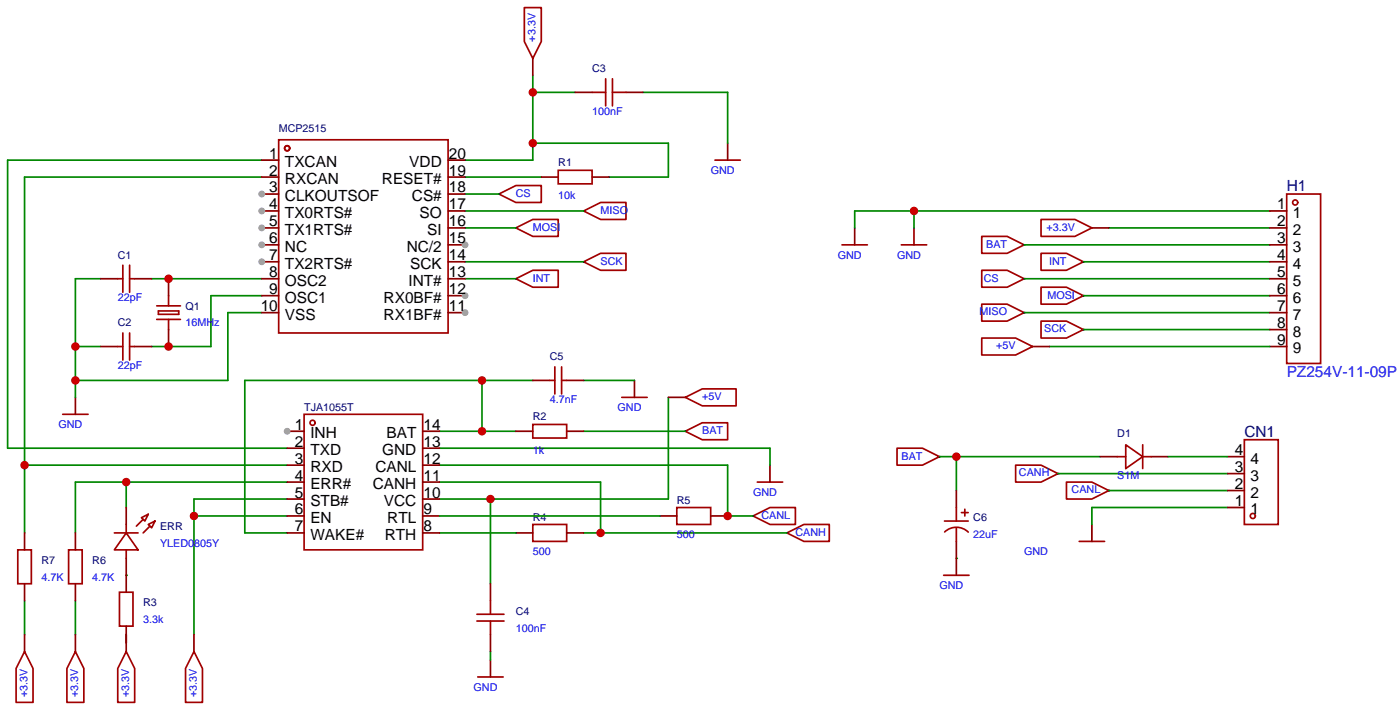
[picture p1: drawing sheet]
<svg xmlns="http://www.w3.org/2000/svg" width="210mm" height="106mm" viewBox="0 0 210 106" stroke-linecap="round" stroke-linejoin="round" font-family="sans-serif">
<g fill="none" stroke="#a10000" stroke-width=".25">
<path d="M74.8 29.1l2.5-1.3h3.9v2.6h-3.9zM77.3 34.2l2.6-1.3h3.8v2.5h-3.8zM87.5 39.2l2.5-1.2h3.9v2.5h-3.9zM87.5 31.6l2.5-1.2h3.9v2.5h-3.9zM107.2 24h3.8M126.2 36.7h3.8M135.1 36.7h3.8M147.2 35.4h3.8l2.5 1.3-2.5 1.3h-3.8zM156.1 38h3.8l2.5 1.2-2.5 1.3h-3.8zM77.3 41.8l2.6-1.3h3.8v2.6h-3.8zM93.2 59.6h3.8M147.2 45.6h3.8l2.5 1.3-2.5 1.2h-3.8z"/>
<path d="M147.2 40.5h3.8l2.5 1.3-2.5 1.3h-3.8zM156.1 48.1h3.8l2.5 1.3-2.5 1.3h-3.8zM156.1 43.1h3.8l2.5 1.2-2.5 1.3h-3.8zM9.4 62.1h3.8M102.7 64.6l2.6-1.2h3.8v2.5h-3.8zM112.9 77.3l2.5-1.2h3.9v2.5h-3.9zM113.5 72.3h3.8M118 79.9l2.5-1.3h3.8v2.6h-3.8zM134.5 67.2h3.8l2.5 1.3-2.5 1.2h-3.8zM152.3 69.7h3.8l2.5 1.3-2.5 1.3h-3.8zM159.9 72.3h3.8l2.5 1.2-2.5 1.3h-3.8zM141.5 86.2h3.8"/>
<path d="M161.8 81.2h3.8M71.6 101.5h3.8"/>
</g>
<g fill="none" stroke="#870000" stroke-width=".25">
<path d="M74.8 29.1h.1M77.3 34.2h.1M87.5 39.2h.1M87.5 31.6h.1M109.1 21.5v2.5M128.1 34.2v2.5M137 34.2v2.5M153.5 36.7h.1M162.4 39.2h.1M11.3 59.6v2.5M77.3 41.8h.1M95.1 57v2.6"/>
<path d="M153.5 46.9h.1M153.5 41.8h.1M162.4 49.4h.1M162.4 44.3h.1M102.7 64.6h.1M112.9 77.3h.1M115.4 69.7v2.6M118 79.9h.1M140.8 68.5h.1M158.6 71h.1M163.7 78.6v2.6M166.2 73.5h.1"/>
<path d="M73.5 98.9v2.6M143.4 83.7v2.5"/>
</g>
<path d="M39.2 24h-38.1v43.2h42M39.2 26.5h-35.5v53.4M3.7 69.7h39.4" fill="none" stroke="#008700" stroke-width=".25"/>
<circle cx="3.7" cy="69.7" r=".63" fill="#c00"/>
<path d="M11.3 51.9h3.8M15.1 41.8h-3.8v17.8M22.7 41.8h16.5M39.2 44.3h-7.6v7.6h-8.9M39.2 46.9h-5v10.1h-22.9" fill="none" stroke="#008700" stroke-width=".25"/>
<g fill="#c00">
<circle cx="11.3" cy="51.9" r=".63"/>
<circle cx="11.3" cy="57" r=".63"/>
</g>
<path d="M96.4 13.8h12.7v7.7M87.5 57h7.6M100.2 59.6v15.2h-34.3M65.9 67.2h49.5v2.5M73.5 74.8v12.7M184 76.1h-20.3v2.5M73.5 97.7v1.2M143.4 83.7h.1" fill="none" stroke="#008700" stroke-width=".25"/>
<circle cx="73.5" cy="74.8" r=".63" fill="#c00"/>
<path d="M79.9 11.3v12.7h-10.2M79.9 13.8h6.3M79.9 21.5h20.3v5h-8.9" fill="none" stroke="#008700" stroke-width=".25"/>
<g fill="#c00">
<circle cx="79.9" cy="21.5" r=".63"/>
<circle cx="79.9" cy="13.8" r=".63"/>
</g>
<path d="M29.1 77.3h14M43.1 74.8h-14v20.3" fill="none" stroke="#008700" stroke-width=".25"/>
<circle cx="29.1" cy="77.3" r=".63" fill="#c00"/>
<path d="M69.7 26.5h11.5M72.3 57v7.6M79.9 57h-43.2v22.9h6.4M65.9 64.6h11.4M3.7 90v5.1M11.3 90v5.1" fill="none" stroke="#008700" stroke-width=".25"/>
<g fill="#c00">
<circle cx="72.3" cy="57" r=".63"/>
<circle cx="72.3" cy="64.6" r=".63"/>
</g>
<path d="M153.5 36.7h36.9M87.5 64.6h15.2M140.8 68.5h24.2M143.4 68.5v5" fill="none" stroke="#008700" stroke-width=".25"/>
<circle cx="143.4" cy="68.5" r=".63" fill="#c00"/>
<path d="M65.9 72.3h24.1v7.6M87.5 79.9h30.5" fill="none" stroke="#008700" stroke-width=".25"/>
<circle cx="90" cy="79.9" r=".63" fill="#c00"/>
<path d="M69.7 39.2h17.8M69.7 34.2h7.6M69.7 31.6h17.8M69.7 29.1h5.1M69.7 41.8h7.6M153.5 41.8h36.9M153.5 46.9h36.9M18.9 72.3v3.8M43.1 72.3h-31.8v7.6M65.9 69.7h43.2v7.6h3.8" fill="none" stroke="#008700" stroke-width=".25"/>
<circle cx="18.9" cy="72.3" r=".63" fill="#c00"/>
<path d="M137 31.6v2.6M190.4 31.6h-62.3v2.6M18.9 86.2h.1" fill="none" stroke="#008700" stroke-width=".25"/>
<circle cx="137" cy="31.6" r=".63" fill="#c00"/>
<path d="M162.4 39.2h28M166.2 34.2h24.2M162.4 49.4h28M162.4 44.3h28M158.6 71h25.4M166.2 73.5h17.8" fill="none" stroke="#008700" stroke-width=".25"/>
<g fill="none" stroke="#a10000" stroke-width=".25">
<path d="M41.8 21h25.4v28.9h-25.4zM186.6 65.9h5v12.7h-5z"/>
<circle cx="43.1" cy="22.2" r=".38"/>
<circle cx="187.8" cy="77.3" r=".38"/>
</g>
<path d="M39.2 24h2.6M39.2 26.5h2.6M39.2 29.1h2.6M184 76.1h2.6M184 73.5h2.6M184 71h2.6M184 68.5h2.6" fill="none" stroke="#870000" stroke-width=".25"/>
<circle cx="39.2" cy="29.1" r=".51" fill="#999"/>
<path d="M39.2 31.6h2.6" fill="none" stroke="#870000" stroke-width=".25"/>
<circle cx="39.2" cy="31.6" r=".51" fill="#999"/>
<path d="M39.2 34.2h2.6" fill="none" stroke="#870000" stroke-width=".25"/>
<circle cx="39.2" cy="34.2" r=".51" fill="#999"/>
<path d="M39.2 36.7h2.6" fill="none" stroke="#870000" stroke-width=".25"/>
<circle cx="39.2" cy="36.7" r=".51" fill="#999"/>
<path d="M39.2 39.2h2.6" fill="none" stroke="#870000" stroke-width=".25"/>
<circle cx="39.2" cy="39.2" r=".51" fill="#999"/>
<path d="M39.2 41.8h2.6M39.2 44.3h2.6M39.2 46.9h2.6M67.2 46.9h2.5" fill="none" stroke="#870000" stroke-width=".25"/>
<circle cx="69.7" cy="46.9" r=".51" fill="#999"/>
<path d="M67.2 44.3h2.5" fill="none" stroke="#870000" stroke-width=".25"/>
<circle cx="69.7" cy="44.3" r=".51" fill="#999"/>
<path d="M67.2 39.2h2.5M67.2 36.7h2.5M67.2 41.8h2.5" fill="none" stroke="#870000" stroke-width=".25"/>
<circle cx="69.7" cy="36.7" r=".51" fill="#999"/>
<g fill="none" stroke="#870000" stroke-width=".25">
<path d="M86.2 13.8h2.6M93.9 13.8h2.5M67.2 34.2h2.5M67.2 31.6h2.5M67.2 29.1h2.5M67.2 26.5h2.5M67.2 24h2.5M81.2 26.5h2.5M88.8 26.5h2.5M15.1 41.8h2.6M15.1 51.9h2.6M20.2 41.8h2.5"/>
<path d="M20.2 51.9h2.5M25.3 41.8v2.5M77.3 64.6h2.6M85 64.6h2.5M143.4 73.5v2.6M73.5 87.5v2.5M73.5 95.1v2.6M143.4 81.2v2.5"/>
</g>
<g fill="none" stroke="#a10000" stroke-width=".25">
<path d="M88.8 13.8h2M90.8 11.8v4.1M91.8 11.8v4.1M91.8 13.8h2.1M18.4 39.8v4M19.4 39.8v4M83.7 25.5h5.1v2.1h-5.1zM17.7 41.8h.7M17.7 51.9h.7M18.4 49.9v4.1M19.4 49.9v4.1M19.4 41.8h.8"/>
<path d="M19.4 51.9h.8M23.5 45.8h3.6M23.5 47.9h3.6M23.7 46.6h3.1v.5h-3.1zM25.3 44.3v1.5M25.3 47.9v1.5M79.9 63.6h5.1v2.1h-5.1zM141.6 78.1h3.6M141.6 79.7a2.54 2.54 0 0 1 3.6 .1M143.4 76.1v2M143.4 79.1v2.1M144.1 76.8h1.1"/>
<path d="M144.7 76.3v1M71.5 92.1h4.1M71.5 93.1h4.1M73.5 90v2.1M73.5 93.1v2"/>
</g>
<circle cx="25.3" cy="41.8" r=".63" fill="#c00"/>
<path d="M25.3 49.4v2.5" fill="none" stroke="#870000" stroke-width=".25"/>
<circle cx="25.3" cy="51.9" r=".63" fill="#c00"/>
<g fill="none" stroke="#a10000" stroke-width=".25">
<path d="M17.1 79.9h3.6M18.9 79.9l1.8 2.5h-3.6zM18.9 78.6v1.3M21.2 77.6l1-.5-.5 1zM21.5 77.9l-1.1 1M22.2 78.6l1-.5-.5 1zM22.5 78.9l-1 1M79.9 78.6h5.1v2.6h-5.1zM101.5 76.1h5.1v2.5h-5.1zM167.5 68.5h1.3M168.8 66.7l2.5 1.8-2.5 1.7zM171.3 68.5h1.3"/>
<path d="M171.3 66.7v3.5M18.9 82.4v1.3"/>
</g>
<path d="M18.9 76.1v2.5M77.3 79.9h2.6M85 79.9h2.5M106.6 77.3h2.5M165 68.5h2.5M172.6 68.5h2.5M18.9 83.7v2.5" fill="none" stroke="#870000" stroke-width=".25"/>
<path d="M175.1 68.5h8.9" fill="none" stroke="#008700" stroke-width=".25"/>
<circle cx="109.1" cy="77.3" r=".63" fill="#c00"/>
<path d="M43.1 64.6h2.5M98.9 77.3h2.6" fill="none" stroke="#870000" stroke-width=".25"/>
<path d="M65.9 79.9h11.4" fill="none" stroke="#008700" stroke-width=".25"/>
<g fill="none" stroke="#a10000" stroke-width=".25">
<path d="M45.6 62.1h17.8v20.3h-17.8z"/>
<circle cx="46.9" cy="63.4" r=".38"/>
</g>
<circle cx="43.1" cy="64.6" r=".51" fill="#999"/>
<g fill="none" stroke="#870000" stroke-width=".25">
<path d="M79.9 8.8v2.5M163.7 34.2h2.5M190.4 31.6h2.5M190.4 34.2h2.5M190.4 36.7h2.5M190.4 39.2h2.5M79.9 57h2.5M85 57h2.5M100.2 59.6h2.5M154.8 51.9h2.6M190.4 41.8h2.5M190.4 44.3h2.5"/>
<path d="M190.4 46.9h2.5M190.4 49.4h2.5M190.4 51.9h2.5M3.7 79.9v2.5M11.3 79.9v2.5M43.1 67.2h2.5M43.1 69.7h2.5M43.1 72.3h2.5M43.1 74.8h2.5M43.1 77.3h2.5M43.1 79.9h2.5M63.4 67.2h2.5"/>
<path d="M63.4 69.7h2.5M63.4 72.3h2.5M63.4 74.8h2.5M63.4 77.3h2.5M63.4 79.9h2.5M63.4 64.6h2.5M3.7 87.5v2.5M3.7 95.1v2.6M11.3 87.5v2.5M11.3 95.1v2.6M18.9 86.2v2.6M18.9 93.9v3.8"/>
<path d="M29.1 95.1v2.6"/>
</g>
<g fill="none" stroke="#a10000" stroke-width=".25">
<path d="M78.6 1.1h2.6v5.1l-1.3 2.6-1.3-2.6zM156.1 32.9h5.1l2.5 1.3-2.5 1.2h-5.1zM192.9 29.1h5.1v25.4h-5.1zM82.4 57h.8M83.2 55v4.1M84.2 55v4.1M84.2 57h.8M102.7 59.6l2.6-1.3h5.1v2.5h-5.1zM147.2 50.7h5.1l2.5 1.2-2.5 1.3h-5.1zM2.7 82.4h2v5.1h-2zM3.7 97.7l1.3 2.5v5.1h-2.6v-5.1zM10.3 82.4h2v5.1h-2z"/>
<path d="M11.3 97.7l1.3 2.5v5.1h-2.6v-5.1zM17.9 88.8h2v5.1h-2zM18.9 97.7l1.3 2.5v5.1h-2.5v-5.1zM29.1 97.7l1.3 2.5v5.1h-2.6v-5.1z"/>
<circle cx="194.2" cy="30.4" r=".38"/>
</g>
<path d="M157.4 51.9h33M65.9 77.3h33M18.9 95.1v1.3" fill="none" stroke="#008700" stroke-width=".25"/>
<g font-size="2.3">
<text x="40.4" y="23.8">1</text>
<text x="67.3" y="23.8">20</text>
<text x="40.4" y="26.3">2</text>
<text x="40.4" y="28.9">3</text>
<text x="42.7" y="25">TXCAN</text>
<text x="42.7" y="27.6">RXCAN</text>
<text x="57.3" y="27.6">RESET#</text>
<text x="61.4" y="25">VDD</text>
<text x="67.3" y="28.9">18</text>
<text x="67.3" y="26.3">19</text>
<text x="40.4" y="31.4">4</text>
<text x="40.4" y="33.9">5</text>
<text x="42.7" y="30.1">CLKOUTSOF</text>
<text x="42.7" y="32.7">TX0RTS#</text>
<text x="42.7" y="35.2">TX1RTS#</text>
<text x="61.8" y="30.1">CS#</text>
<text x="62.9" y="32.7">SO</text>
<text x="64.1" y="35.2">SI</text>
<text x="67.3" y="33.9">16</text>
<text x="67.3" y="31.4">17</text>
<text x="191.5" y="31.4">1</text>
<text x="191.5" y="33.9">2</text>
<text x="193.9" y="32.7">1</text>
<text x="193.9" y="35.2">2</text>
<text x="40.4" y="36.5">6</text>
<text x="40.4" y="39">7</text>
<text x="40.4" y="41.6">8</text>
<text x="42.7" y="37.7">NC</text>
<text x="42.7" y="40.3">TX2RTS#</text>
<text x="61" y="37.7">NC/2</text>
<text x="61.5" y="40.3">SCK</text>
<text x="67.3" y="41.6">13</text>
<text x="67.3" y="39">14</text>
<text x="67.3" y="36.5">15</text>
<text x="191.5" y="36.5">3</text>
<text x="191.5" y="39">4</text>
<text x="191.5" y="41.6">5</text>
<text x="193.9" y="37.7">3</text>
<text x="193.9" y="40.3">4</text>
<text x="39.1" y="46.6">10</text>
<text x="40.4" y="44.1">9</text>
<text x="42.7" y="42.8">OSC2</text>
<text x="42.7" y="45.4">OSC1</text>
<text x="42.7" y="47.9">VSS</text>
<text x="57.5" y="47.9">RX1BF#</text>
<text x="57.5" y="45.4">RX0BF#</text>
<text x="61.2" y="42.8">INT#</text>
<text x="67.3" y="46.6">11</text>
<text x="67.3" y="44.1">12</text>
<text x="191.5" y="44.1">6</text>
<text x="191.5" y="46.6">7</text>
<text x="193.9" y="42.8">5</text>
<text x="193.9" y="45.4">6</text>
<text x="193.9" y="47.9">7</text>
<text x="191.5" y="49.2">8</text>
<text x="191.5" y="51.7">9</text>
<text x="193.9" y="50.4">8</text>
<text x="193.9" y="53">9</text>
<text x="44.2" y="64.4">1</text>
<text x="46.5" y="65.7">INH</text>
<text x="57.9" y="65.7">BAT</text>
<text x="63.5" y="64.4">14</text>
<text x="44.2" y="67">2</text>
<text x="44.2" y="69.5">3</text>
<text x="46.5" y="68.2">TXD</text>
<text x="46.5" y="70.8">RXD</text>
<text x="56.3" y="70.8">CANL</text>
<text x="57.3" y="68.2">GND</text>
<text x="63.5" y="69.5">12</text>
<text x="63.5" y="67">13</text>
<text x="185.2" y="70.8">3</text>
<text x="185.2" y="68.2">4</text>
<text x="187.5" y="69.5">4</text>
<text x="44.2" y="72">4</text>
<text x="44.2" y="74.6">5</text>
<text x="44.2" y="77.1">6</text>
<text x="46.5" y="73.3">ERR#</text>
<text x="46.5" y="75.8">STB#</text>
<text x="55.9" y="73.3">CANH</text>
<text x="57.6" y="75.8">VCC</text>
<text x="63.5" y="77.1">9</text>
<text x="63.5" y="74.6">10</text>
<text x="63.5" y="72">11</text>
<text x="185.2" y="75.8">1</text>
<text x="185.2" y="73.3">2</text>
<text x="187.5" y="77.1">1</text>
<text x="187.5" y="74.6">2</text>
<text x="187.5" y="72">3</text>
<text x="44.2" y="79.7">7</text>
<text x="46.5" y="78.4">EN</text>
<text x="46.5" y="80.9">WAKE#</text>
<text x="57.7" y="80.9">RTH</text>
<text x="58.1" y="78.4">RTL</text>
<text x="63.5" y="79.7">8</text>
</g>
<g font-size="2.3" fill="#000080">
<text x="192.9" y="28.6">H1</text>
<text x="186.6" y="65.5">CN1</text>
</g>
<text font-size="2.3" fill="#00f" x="192.9" y="56.6">PZ254V-11-09P</text>
<g font-size="1.6" fill="#00f">
<text x="80.3" y="6.2" transform="rotate(-90 80.3 6.2)">+3.3V</text>
<text x="88.8" y="17.2">100nF</text>
<text x="77.3" y="29.5">CS</text>
<text x="83.7" y="29.9">10k</text>
<text x="106.6" y="26.1">GND</text>
<text x="79.9" y="34.6">MOSI</text>
<text x="90" y="32">MISO</text>
<text x="156.9" y="34.6">+3.3V</text>
<text x="90" y="39.7">SCK</text>
<text x="125.6" y="38.8">GND</text>
<text x="134.5" y="38.8">GND</text>
<text x="147.9" y="37.1">BAT</text>
<text x="157.3" y="39.7">INT</text>
<text x="17.7" y="45.1">22pF</text>
<text x="79.9" y="42.2">INT</text>
<text x="146.9" y="47.3">MISO</text>
<text x="147.5" y="42.2">CS</text>
<text x="157" y="44.7">MOSI</text>
<text x="27.8" y="48.9">16MHz</text>
<text x="149.4" y="52.4">+5V</text>
<text x="156.6" y="49.8">SCK</text>
<text x="17.7" y="55.3">22pF</text>
<text x="105.3" y="60">+5V</text>
<text x="8.8" y="64.2">GND</text>
<text x="82.4" y="60.4">4.7nF</text>
<text x="92.6" y="61.6">GND</text>
<text x="105.3" y="65.1">BAT</text>
<text x="79.9" y="68">1k</text>
<text x="135.2" y="68.9">BAT</text>
<text x="152.8" y="71.4">CANH</text>
<text x="167.5" y="71.8">S1M</text>
<text x="112.9" y="74.3">GND</text>
<text x="114.2" y="77.8">CANL</text>
<text x="160.7" y="74">CANL</text>
<text x="24" y="82">YLED0805Y</text>
<text x="79.9" y="83.2">500</text>
<text x="101.5" y="80.7">500</text>
<text x="119.3" y="80.3">CANH</text>
<text x="145.9" y="80.7">22uF</text>
<text x="153.5" y="83.2">GND</text>
<text x="6.2" y="87">4.7K</text>
<text x="13.8" y="87">4.7K</text>
<text x="140.8" y="88.3">GND</text>
<text x="21.5" y="93.4">3.3k</text>
<text x="77.3" y="94.7">100nF</text>
<text x="4.1" y="104.5" transform="rotate(-90 4.1 104.5)">+3.3V</text>
<text x="11.7" y="104.5" transform="rotate(-90 11.7 104.5)">+3.3V</text>
<text x="19.3" y="104.5" transform="rotate(-90 19.3 104.5)">+3.3V</text>
<text x="29.5" y="104.5" transform="rotate(-90 29.5 104.5)">+3.3V</text>
<text x="71" y="103.6">GND</text>
</g>
<g font-size="1.6" fill="#000080">
<text x="88.8" y="10.8">C3</text>
<text x="41.8" y="19.7">MCP2515</text>
<text x="83.7" y="24.8">R1</text>
<text x="17.7" y="38.8">C1</text>
<text x="27.8" y="46.4">Q1</text>
<text x="17.7" y="48.9">C2</text>
<text x="82.4" y="54">C5</text>
<text x="45.6" y="61.6">TJA1055T</text>
<text x="79.9" y="62.9">R2</text>
<text x="167.5" y="65.5">D1</text>
<text x="101.5" y="75.6">R5</text>
<text x="24" y="79.4">ERR</text>
<text x="79.9" y="78.2">R4</text>
<text x="145.9" y="78.2">C6</text>
<text x="6.2" y="84.5">R7</text>
<text x="13.8" y="84.5">R6</text>
<text x="21.5" y="90.9">R3</text>
<text x="77.3" y="92.1">C4</text>
</g>
</svg>
